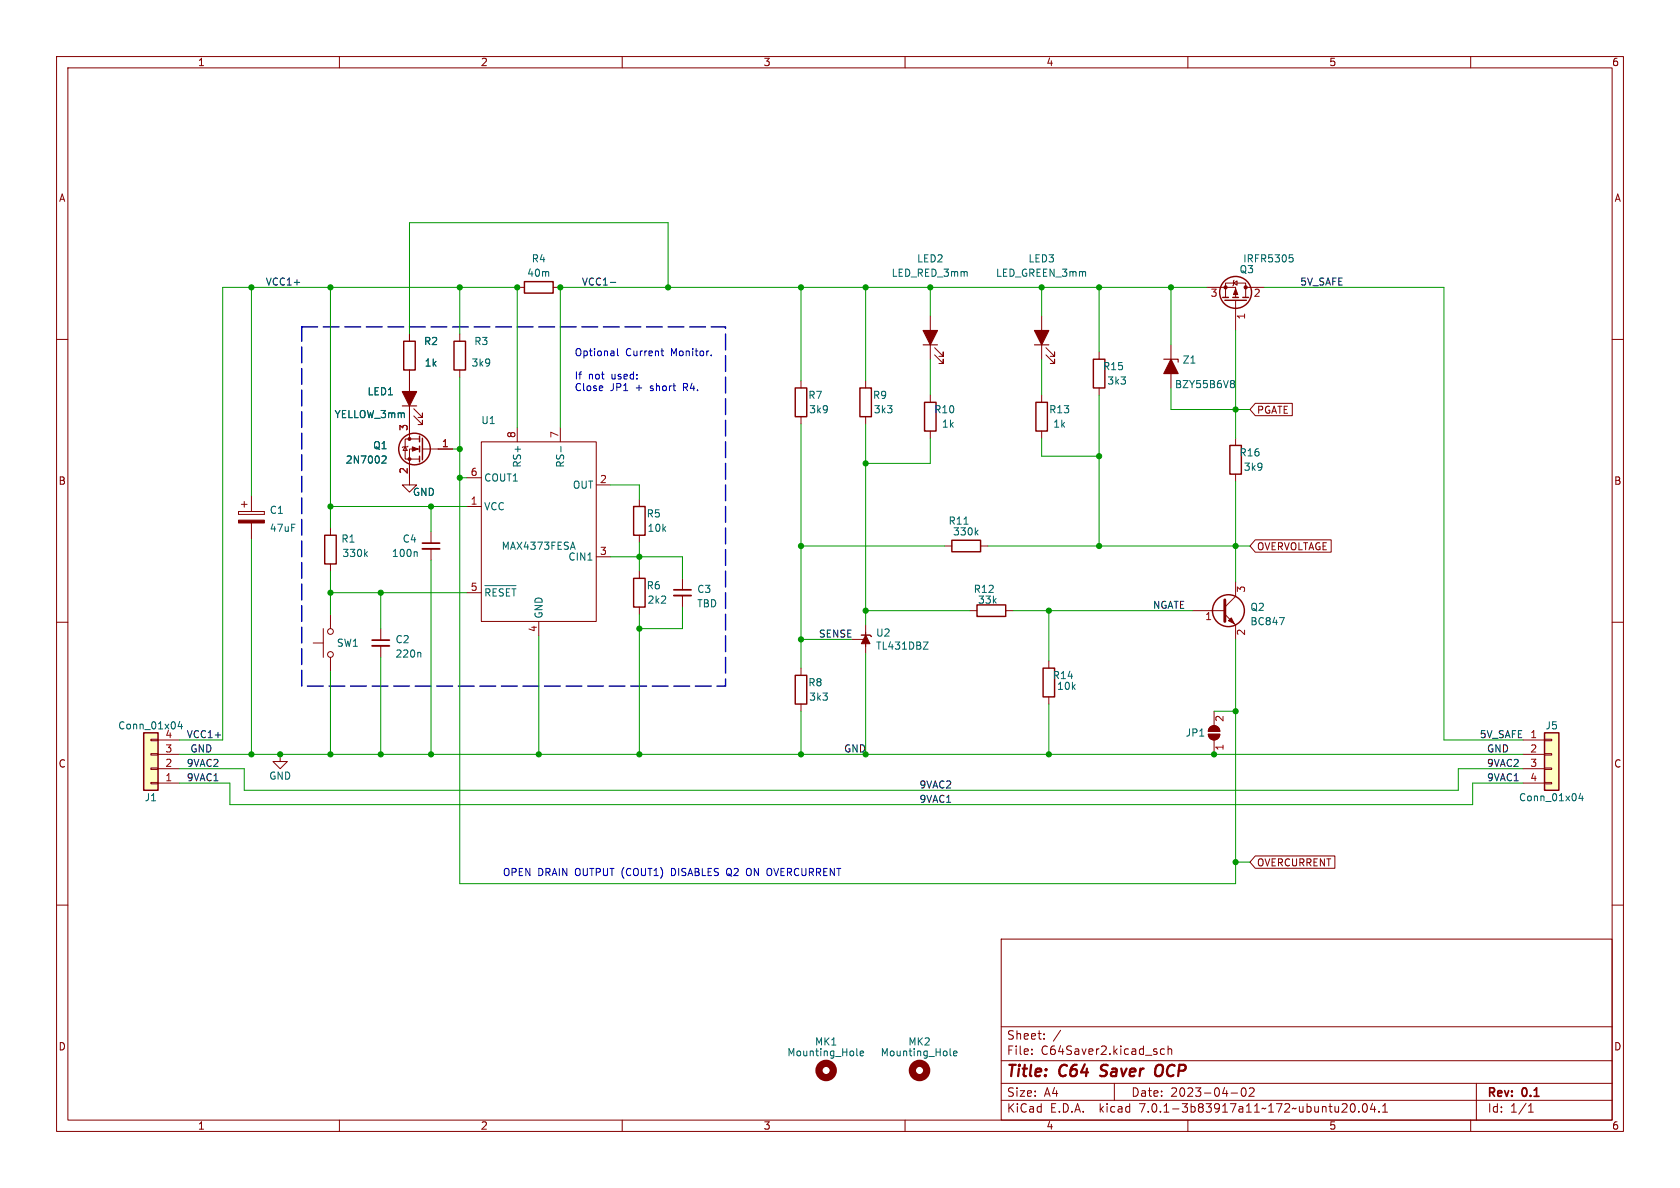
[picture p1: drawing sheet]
<svg xmlns="http://www.w3.org/2000/svg" width="297mm" height="210mm" viewBox="0 0 297 210" stroke-linecap="round" stroke-linejoin="round" font-family="sans-serif">
<g fill="none" stroke="#840000" stroke-width=".18">
<path d="M10 10h277v190h-277zM12 12h273v186h-273zM60 10v2M110 10v2M160 10v2M210 10v2M260 10v2M10 60h2M72.4 59.1v1.2M81.3 59.1v1.2M91.4 50.8h1.3M97.8 50.8h1.3"/>
<path d="M164.5 55.9v7.6M184.1 55.9v7.6M213.4 50.8h5v1.8M218.1 50l.6-.3v.7zM218.2 49.5l-.1 .2v.7l-.2 .1M218.4 53.1v.2M218.4 53.3v5.1M220.2 50.8v-.8h-3.5v2.6M220.2 50.8v1.8M220.2 50.8h3.3M285 60h2M71.6 79l.4 .6h-.8z"/>
<path d="M72.1 78.9l-.1 .1h-.8l-.1 .1M72.4 65.4v12.2M73.2 73.5l1.5 1.6v-.8v.8h-.8M73.2 72.3l1.5 1.5v-.8v.8h-.8M74.2 79.4h-1.8v6.3h1.3l-1.3 1.3-1.3-1.3h1.3M74.2 77.6h-2.6v3.6h2.6M74.7 79.4h5.3M81.3 65.4v1.3M85.1 78.1h20.3v31.8h-20.3zM91.4 75.6v2.5M99.1 75.6v2.5M141.6 67.3v1.3"/>
<path d="M141.6 73.7v1.2M153 67.3v1.3M153 73.7v1.2M164.5 69.9v1.2M164.5 76.2v1.3M165.2 62.7l1.6 1.6v-.8v.8h-.8M165.2 61.5l1.6 1.5v-.8v.8h-.8M184.1 69.9v1.2M184.1 76.2v1.3M184.9 62.7l1.5 1.6v-.8v.8h-.7M184.9 61.5l1.5 1.5v-.8v.8h-.7M194.3 62.2v1.3"/>
<path d="M194.3 68.6v1.3M207 61v7.6M218.4 77.5v1.2M221.9 71.3h6.6v2.2h-6.6l-.9-1.1zM42.2 90.4v.5zM42.2 90.9h4.5zM42.2 90.4h4.5zM42.7 89.2h1M43.2 88.6v1.1M44.4 87.6v2.8M44.4 92.5v2.8M46.7 90.4v.5z"/>
<path d="M58.4 93.3v1.3M58.4 99.7v1.3M76.2 94v2M76.2 97v2.1M82.5 89.5h2.6M82.5 84.5h2.6M105.4 85.7h2.5M105.4 98.4h2.5M113 88.3v1.2M113 94.6v1.3M167 96.5h1.3M173.4 96.5h1.2"/>
<path d="M218.4 83.8v1.3M221.9 95.4h13.4v2.2h-13.4l-.9-1.1zM10 110h2M55.4 113.7h1.7M57.1 111.1v5.1M58.4 108.6v2.5M58.4 116.2v2.5M67.3 111.1v2.1M67.3 114.2v2M82.5 104.8h2.6M95.2 109.9v2.5M113 101v1.2"/>
<path d="M113 107.3v1.3M120.6 102.2v2.1M120.6 105.3v2M141.6 118.1v1.3M150.5 113h2.5M153 111.8v2.5M153 110.5v5.1M171.4 108h1.3M177.8 108h1.3M185.4 116.8v1.3M210.8 108h5.7M216.5 108.6l1.9 1.9v2.5"/>
<path d="M218.4 102.9v2.5l-1.9 1.9M285 110h2M26.7 130.7h1.2v.2h-1.2zM26.7 133.2h1.2v.3h-1.2zM26.7 135.8h1.2v.2h-1.2zM26.7 138.3h1.2v.3h-1.2zM27.9 130.8h3.8M27.9 133.4h3.8M27.9 135.9h3.8M27.9 138.4h3.8M49.5 133.4v1.2h1.3l-1.3 1.3-1.2-1.3h1.2M141.6 124.5v1.2"/>
<path d="M185.4 123.2v1.3M213.6 129.8h2a1.02 1.02 0 0 1-1 1 1.02 1.02 0 0 1-1-1zM213.9 128.6a1.02 1.02 0 0 1 1.1-.2 1.02 1.02 0 0 1 .6 .9h-2zM214.6 125.7v2.6M214.6 130.8v2.6M269.2 130.8h3.8M269.2 133.4h3.8M269.2 135.9h3.8M269.2 138.4h3.8M273 138.3h1.3v.3h-1.3zM273 135.8h1.3v.2h-1.3zM273 133.2h1.3v.3h-1.3z"/>
<path d="M273 130.7h1.3v.2h-1.3zM10 160h2M221.9 151.3h14.1v2.2h-14.1l-.9-1.1zM285 160h2M177 166h108v32h-108zM60 198v2M110 198v2M160 198v2M177 194.5h108M177 191.5h108M177 187.5h108M177 181.5h108"/>
<path d="M182.4 186.3v.1M182.4 185.5v.1M184.6 183.6v.1M184.6 182.8v.1M197 191.5v3M205.9 185.5l-.5-.1-.3 .3v.4l.2 .2h.6M206.5 185.5l.2-.1 .4 .1v.9M206.5 184.9v1.5M210 198v2M217.6 193.2h1.2M219.6 192.4l.2-.1a.81 .81 0 0 1 .6 .6 .81 .81 0 0 1-.3 .8l-.2 .1a.81 .81 0 0 1-.6-.6 .81 .81 0 0 1 .3-.8zM220.9 192.4l.5-.1 .2 .1 .1 .3-.9 1.1h.9"/>
<path d="M237.2 196.6h.9M238.1 195.2v.5M238.9 195.2l.2-.1a.81 .81 0 0 1 .6 .6 .81 .81 0 0 1-.3 .8l-.2 .1a.81 .81 0 0 1-.6-.6 .81 .81 0 0 1 .3-.8zM240.2 196.5v.1M241.1 195.2l.1-.1a.81 .81 0 0 1 .6 .6 .81 .81 0 0 1-.3 .8l-.1 .1a.81 .81 0 0 1-.6-.6 .81 .81 0 0 1 .3-.8zM242.6 195l-.3 1.1h.9M243 195.6v1M243.8 196.5v.1M244.4 196.6h.9M244.4 195.5l.5-.4v1.5M260 198v2M261 191.5v6.5"/>
<path d="M270.2 196.6h.9M270.2 195.5l.4-.4v1.5"/>
<circle cx="58.4" cy="111.6" r=".51"/>
<circle cx="58.4" cy="115.7" r=".51"/>
</g>
<path d="M194.5 190.1l.2 .1M205.2 188.2a.77 .77 0 0 0-.9 .7l-.1 1 .4 .3h.4" fill="none" stroke="#840000" stroke-width=".4"/>
<path d="M71.1 71.8h2.6M163.2 61h2.5M182.9 61h2.5M205.7 63.5h2.6v.5" fill="none" stroke="#840000" stroke-width=".2"/>
<g fill="#840000" stroke="#840000" stroke-width=".2">
<path d="M207 63.5l1.3 2.5h-2.6z"/>
<path d="M182.9 58.4h2.5l-1.3 2.6z"/>
<path d="M163.2 58.4h2.5l-1.2 2.6z"/>
<path d="M71.1 69.2h2.6l-1.3 2.6z"/>
</g>
<g fill="none" stroke="#006464" stroke-width=".18">
<path d="M227.9 45h.7M228.1 45.5h.3l.2 .3-.1 .4-.4 .1M99.2 78.9v1M217.8 67.3h.2l.2 .2-.2 .3M217.8 67.8h.2M218 67.8l.2 .1v.4l-.2 .2h-.2M64.6 97.9l.4 .5M65 97.5l-.5 .5M67.7 80.6l.4 .1 .2 .3-.8 .9h.8M73.6 97.5l.2 .2v.7M101.3 95.8l.4 1.3M103.9 99h.8"/>
<path d="M172.5 94.1l.4 .5M172.9 93.7l-.5 .5M74.2 115.3l.2 .2v.7M85.7 103.5h5.5M86.6 104.3l-.2-.2h-.5v1.3M87.8 104.1h-.6v1.3M89 104.2l-.5-.1-.2 .2M90.1 104.1h-.6v1.3M90.5 104.1h.7M90.9 104.1v1.3M163.2 113.5h.9l-.9 1.3h.9M226.2 109.2h.8l-.5 1.2"/>
<path d="M31.8 127.5l-.3 .9h.8M32.1 128v.9M279.4 140.2l-.3 .9h.8M279.7 140.7v.9M151.5 186.6h.1M152.1 186.2l.6-.1-.1-.2-.4-.1-.1 .2v.6h.5M168 186.6h.2M168.6 186.2l.6-.1-.1-.2-.3-.1-.2 .2v.6h.5"/>
</g>
<g fill="none" stroke="#840000" stroke-width=".25">
<path d="M92.7 49.8h5.1v2h-5.1zM216.2 52.6h1M216.5 53.1h3.8M217.9 52.6h1M219.7 52.6h1M71.4 60.3h2v5.1h-2zM74.2 77.1v1M74.2 78.9v1M74.7 77.5v3.8M80.3 60.3h2v5.1h-2zM140.6 68.6h2v5.1h-2zM152 68.6h2.1v5.1h-2.1z"/>
<path d="M163.4 71.1h2.1v5.1h-2.1zM183.1 71.1h2.1v5.1h-2.1zM193.3 63.5h2v5.1h-2zM217.4 78.7h2.1v5.1h-2.1zM57.4 94.6h2v5.1h-2zM74.2 80.6v1.1M112 89.5h2v5.1h-2zM168.3 95.5h5.1v2h-5.1zM112 102.2h2v5.1h-2zM140.6 119.4h2v5.1h-2zM152.3 112.3h1.5l.3 .2M172.7 106.9h5.1v2.1h-5.1z"/>
<path d="M184.4 118.1h2v5.1h-2zM25.4 129.5h2.5v10.2h-2.5zM273 129.5h2.6v10.2h-2.6z"/>
<circle cx="218.4" cy="51.7" r="2.82"/>
<circle cx="73.3" cy="79.4" r="2.79"/>
<circle cx="217.2" cy="107.9" r="2.82"/>
</g>
<g fill="#840000" stroke="#840000" stroke-width=".18">
<path d="M218.4 51.1l.4 1h-.7z"/>
<path d="M213.6 129.8h2a1.02 1.02 0 0 1-1 1 1.02 1.02 0 0 1-1-1z"/>
<path d="M213.9 128.6a1.02 1.02 0 0 1 1.1-.2 1.02 1.02 0 0 1 .6 .9h-2z"/>
<path d="M42.2 91.9h4.5v.6h-4.5z"/>
<path d="M217.2 109.7l.5-.5 .5 1z"/>
<path d="M153 112.3l.8 1.5h-1.5z"/>
<path d="M72.9 79l1 .4-1 .4z"/>
<circle cx="216.7" cy="50.8" r=".28"/>
<circle cx="220.2" cy="50.8" r=".28"/>
<circle cx="72.4" cy="81.2" r=".25"/>
<circle cx="72.4" cy="77.6" r=".25"/>
</g>
<g fill="#ffffc2" stroke="#ffffc2" stroke-width=".18">
<path d="M273 129.5h2.6v10.2h-2.6z"/>
<path d="M25.4 129.5h2.5v10.2h-2.5z"/>
</g>
<path d="M216.5 106v3.9" fill="none" stroke="#840000" stroke-width=".51"/>
<path d="M74.7 97h3M65.8 114.2h3M119.1 105.3h3.1" fill="none" stroke="#840000" stroke-width=".33"/>
<path d="M74.7 96h3M65.8 113.2h3M119.1 104.3h3.1" fill="none" stroke="#840000" stroke-width=".3"/>
<g fill="none" stroke="#840000" stroke-width="1.3">
<circle cx="146" cy="189.2" r="1.27"/>
<circle cx="162.6" cy="189.2" r="1.27"/>
</g>
<path d="M107.9 49.9h1" fill="none" stroke="#0f0f0f" stroke-width=".18"/>
<path d="M109.2 61.6v1.1l.1 .2M116.8 62h.5M117.1 62.8l.2 .1M125.7 62.8v.1" fill="none" stroke="#0000c2" stroke-width=".18"/>
<path d="M53.3 57.8h75v63.5h-75v-63.5" fill="none" stroke="#0000c2" stroke-width=".25" stroke-dasharray="2.8 1"/>
<g fill="none" stroke="#009600" stroke-width=".18">
<path d="M44.4 50.8v36.8M58.4 50.8v42.5M81.3 50.8v8.3M118.1 50.8v-11.4h-45.7v19.7M141.6 50.8v16.5M153 50.8v16.5M164.5 50.8v5.1M184.1 50.8v5.1M194.3 50.8v11.4M207 50.8v10.2M213.4 50.8h-114.3v24.8M218.4 58.4v19.1"/>
<path d="M223.5 50.8h31.8v80h13.9M80 79.4h1.3M81.3 66.7v89.5h137.1v-43.2M91.4 75.6v-24.8h-52v80h-7.7M141.6 74.9v43.2M153 74.9v35.6M164.5 63.5v6.4M164.5 77.5v4.4h-11.5M184.1 63.5v6.4M184.1 77.5v3.1h10.2M194.3 69.9v26.6M207 68.6v3.8h14"/>
<path d="M44.4 95.3v38.1M58.4 89.5h24.1M76.2 89.5v4.5M76.2 99.1v34.3M81.3 84.5h1.2M107.9 98.4h12.7v3.8M107.9 85.7h5.1v2.6M113 95.9v5.1M141.6 96.5h25.4M174.6 96.5h46.4M218.4 85.1v17.8M58.4 101v7.6"/>
<path d="M58.4 118.7v14.7M58.4 104.8h24.1M67.3 104.8v6.3M67.3 116.2v17.2M95.2 112.4v21M113 108.6v24.8M120.6 107.3v3.8h-7.6M141.6 113h8.9M153 115.6v17.8M153 108h18.4M179.1 108h31.7M185.4 108v8.8"/>
<path d="M31.7 138.4h8.9v3.8h219.7v-3.8h8.9M31.7 135.9h11.5v3.8h214.6v-3.8h11.4M31.7 133.4h237.5M141.6 125.7v7.7M185.4 124.5v8.9M214.6 125.7h3.8M218.4 152.4h2.6"/>
</g>
<g fill="#009600" stroke="#009600" stroke-width=".18">
<circle cx="153" cy="133.4" r=".46"/>
<circle cx="141.6" cy="133.4" r=".46"/>
<circle cx="141.6" cy="113" r=".46"/>
<circle cx="141.6" cy="96.5" r=".46"/>
<circle cx="153" cy="108" r=".46"/>
<circle cx="58.4" cy="104.8" r=".46"/>
<circle cx="67.3" cy="104.8" r=".46"/>
<circle cx="58.4" cy="89.5" r=".46"/>
<circle cx="76.2" cy="133.4" r=".46"/>
<circle cx="95.2" cy="133.4" r=".46"/>
<circle cx="44.4" cy="133.4" r=".46"/>
<circle cx="81.3" cy="50.8" r=".46"/>
<circle cx="58.4" cy="50.8" r=".46"/>
<circle cx="58.4" cy="133.4" r=".46"/>
<circle cx="67.3" cy="133.4" r=".46"/>
<circle cx="49.5" cy="133.4" r=".46"/>
<circle cx="44.4" cy="50.8" r=".46"/>
<circle cx="185.4" cy="133.4" r=".46"/>
<circle cx="214.6" cy="133.4" r=".46"/>
<circle cx="218.4" cy="72.4" r=".46"/>
<circle cx="207" cy="50.8" r=".46"/>
<circle cx="194.3" cy="96.5" r=".46"/>
<circle cx="185.4" cy="108" r=".46"/>
<circle cx="218.4" cy="96.5" r=".46"/>
<circle cx="218.4" cy="125.7" r=".46"/>
<circle cx="76.2" cy="89.5" r=".46"/>
<circle cx="113" cy="133.4" r=".46"/>
<circle cx="113" cy="111.1" r=".46"/>
<circle cx="194.3" cy="80.6" r=".46"/>
<circle cx="118.1" cy="50.8" r=".46"/>
<circle cx="153" cy="50.8" r=".46"/>
<circle cx="164.5" cy="50.8" r=".46"/>
<circle cx="141.6" cy="50.8" r=".46"/>
<circle cx="194.3" cy="50.8" r=".46"/>
<circle cx="184.1" cy="50.8" r=".46"/>
<circle cx="153" cy="81.9" r=".46"/>
<circle cx="218.4" cy="152.4" r=".46"/>
<circle cx="113" cy="98.4" r=".46"/>
<circle cx="99.1" cy="50.8" r=".46"/>
<circle cx="91.4" cy="50.8" r=".46"/>
<circle cx="81.3" cy="79.4" r=".46"/>
<circle cx="81.3" cy="84.5" r=".46"/>
</g>
<g font-size="2.8" fill="#840000">
<text x="178" y="190.8">Title:</text>
<text x="187.4" y="190.8">C64</text>
<text x="195.3" y="190.8">Saver</text>
<text x="205.5" y="190.8">OCP</text>
</g>
<g font-size="2.1" fill="#840000">
<text x="178" y="183.9">Sheet:</text>
<text x="186.2" y="183.9">/</text>
<text x="178" y="186.6">File:</text>
<text x="184" y="186.6">C64Saver2.kicad_sch</text>
<text x="178" y="196.8">KiCad</text>
<text x="178" y="194">Size:</text>
<text x="184.6" y="194">A4</text>
<text x="185.7" y="196.8">E.D.A.</text>
<text x="194.4" y="196.8">kicad</text>
<text x="200" y="194">Date:</text>
<text x="201.5" y="196.8">7.0.1-3b83917a11~172~ubuntu20.04.1</text>
<text x="206.9" y="194">2023-04-02</text>
<text x="263" y="194.2">Rev:</text>
<text x="263" y="196.8">Id:</text>
<text x="267" y="196.8">1/1</text>
<text x="269.2" y="194.2">0.1</text>
</g>
<g font-size="1.8" fill="#840000">
<text x="35" y="11.8">1</text>
<text x="85" y="11.8">2</text>
<text x="135" y="11.8">3</text>
<text x="185" y="11.8">4</text>
<text x="235" y="11.8">5</text>
<text x="285" y="11.8">6</text>
<text x="10.4" y="35.8">A</text>
<text x="285.4" y="35.8">A</text>
<text x="10.3" y="85.8">B</text>
<text x="285.3" y="85.8">B</text>
<text x="10.3" y="135.8">C</text>
<text x="285.3" y="135.8">C</text>
<text x="10.3" y="185.8">D</text>
<text x="285.3" y="185.8">D</text>
<text x="35" y="199.8">1</text>
<text x="85" y="199.8">2</text>
<text x="135" y="199.8">3</text>
<text x="185" y="199.8">4</text>
<text x="235" y="199.8">5</text>
<text x="285" y="199.8">6</text>
</g>
<g font-size="1.8" fill="#006464">
<text x="93.9" y="46.5">R4</text>
<text x="162.1" y="46.5">LED2</text>
<text x="181.8" y="46.5">LED3</text>
<text x="219.7" y="46.5">IRFR5305</text>
<text x="93.1" y="49.1">40m</text>
<text x="157.6" y="49.1">LED_RED_3mm</text>
<text x="176" y="49.1">LED_GREEN_3mm</text>
<text x="219.1" y="48.5">Q3</text>
<text x="74.9" y="61.2">R2</text>
<text x="75" y="65">1k</text>
<text x="83.3" y="65">3k9</text>
<text x="83.8" y="61.2">R3</text>
<text x="194.9" y="65.6">R15</text>
<text x="209" y="64.4">Z1</text>
<text x="64.9" y="70">LED1</text>
<text x="142.8" y="70.7">R7</text>
<text x="154.3" y="70.7">R9</text>
<text x="195.7" y="68.1">3k3</text>
<text x="207.7" y="68.8">BZY55B6V8</text>
<text x="59.1" y="74.1">YELLOW_3mm</text>
<text x="85" y="75.1">U1</text>
<text x="143" y="73.2">3k9</text>
<text x="154.4" y="73.2">3k3</text>
<text x="165.1" y="73.2">R10</text>
<text x="166.5" y="75.8">1k</text>
<text x="185.4" y="73.2">R13</text>
<text x="186.1" y="75.8">1k</text>
<text x="61.1" y="82.1">2N7002</text>
<text x="65.9" y="79.6">Q1</text>
<text x="92.3" y="82.8" transform="rotate(-90 92.3 82.8)">RS+</text>
<text x="99.9" y="82.8" transform="rotate(-90 99.9 82.8)">RS-</text>
<text x="219.1" y="80.8">R16</text>
<text x="219.8" y="83.4">3k9</text>
<text x="72.9" y="87.8">GND</text>
<text x="85.6" y="85.3">COUT1</text>
<text x="101.1" y="86.6">OUT</text>
<text x="47.6" y="91">C1</text>
<text x="47.6" y="94.2">47uF</text>
<text x="85.6" y="90.4">VCC</text>
<text x="114.3" y="91.6">R5</text>
<text x="114.4" y="94.2">10k</text>
<text x="167.6" y="92.9">R11</text>
<text x="168.4" y="94.8">330k</text>
<text x="60.3" y="96.1">R1</text>
<text x="60.5" y="98.6">330k</text>
<text x="69.2" y="98.6">100n</text>
<text x="71.1" y="96.1">C4</text>
<text x="88.6" y="97.3">MAX4373FESA</text>
<text x="100.4" y="99.3">CIN1</text>
<text x="85.6" y="106.2">~{RESET}</text>
<text x="114.3" y="104.3">R6</text>
<text x="114.4" y="106.9">2k2</text>
<text x="123.2" y="105">C3</text>
<text x="123.2" y="107.5">TBD</text>
<text x="172.1" y="105">R12</text>
<text x="172.8" y="106.9">33k</text>
<text x="69.9" y="113.9">C2</text>
<text x="96.1" y="109.3" transform="rotate(-90 96.1 109.3)">GND</text>
<text x="154.8" y="112.7">U2</text>
<text x="221" y="108.1">Q2</text>
<text x="221" y="110.7">BC847</text>
<text x="59.5" y="114.5">SW1</text>
<text x="69.9" y="116.4">220n</text>
<text x="154.8" y="115">TL431DBZ</text>
<text x="142.8" y="121.5">R8</text>
<text x="143" y="124">3k3</text>
<text x="186.1" y="120.2">R14</text>
<text x="186.8" y="122.1">10k</text>
<text x="20.8" y="129.1">Conn_01x04</text>
<text x="29.2" y="130.6">4</text>
<text x="209.6" y="130.4">JP1</text>
<text x="273.2" y="129.1">J5</text>
<text x="47.5" y="138">GND</text>
<text x="25.5" y="141.8">J1</text>
<text x="268.5" y="141.8">Conn_01x04</text>
<text x="144" y="185">MK1</text>
<text x="160.5" y="185">MK2</text>
<text x="139.1" y="186.9">Mounting_Hole</text>
<text x="155.6" y="186.9">Mounting_Hole</text>
</g>
<g font-size="1.8" fill="#a90000">
<text x="214" y="52.7">3</text>
<text x="221.6" y="52.7">2</text>
<text x="220.3" y="56.5" transform="rotate(-90 220.3 56.5)">1</text>
<text x="72.1" y="76.2" transform="rotate(-90 72.1 76.2)">3</text>
<text x="91.2" y="77.5" transform="rotate(-90 91.2 77.5)">8</text>
<text x="98.8" y="77.5" transform="rotate(-90 98.8 77.5)">7</text>
<text x="72.1" y="83.9" transform="rotate(-90 72.1 83.9)">2</text>
<text x="78.1" y="79.1">1</text>
<text x="83.2" y="89.3">1</text>
<text x="83.2" y="84.2">6</text>
<text x="106" y="85.5">2</text>
<text x="106" y="98.2">3</text>
<text x="83.2" y="104.5">5</text>
<text x="220.3" y="104.8" transform="rotate(-90 220.3 104.8)">3</text>
<text x="95" y="111.8" transform="rotate(-90 95 111.8)">4</text>
<text x="213" y="109.9">1</text>
<text x="220.3" y="112.4" transform="rotate(-90 220.3 112.4)">2</text>
<text x="216.5" y="127.7" transform="rotate(-90 216.5 127.7)">2</text>
<text x="270.5" y="130.6">1</text>
<text x="29.2" y="135.6">2</text>
<text x="29.2" y="133.1">3</text>
<text x="216.5" y="132.7" transform="rotate(-90 216.5 132.7)">1</text>
<text x="270.5" y="133.1">2</text>
<text x="270.5" y="135.6">3</text>
<text x="29.2" y="138.2">1</text>
<text x="270.5" y="138.2">4</text>
</g>
<g font-size="1.8" fill="#0000c2">
<text x="101.6" y="63">Optional</text>
<text x="110.6" y="63">Current</text>
<text x="118.7" y="63">Monitor.</text>
<text x="101.6" y="67.2">If</text>
<text x="101.6" y="69.2">Close</text>
<text x="104" y="67.2">not</text>
<text x="107.9" y="69.2">JP1</text>
<text x="108.1" y="67.2">used:</text>
<text x="112.4" y="69.2">+</text>
<text x="115.1" y="69.2">short</text>
<text x="121" y="69.2">R4.</text>
<text x="88.9" y="154.9">OPEN DRAIN OUTPUT (COUT1)</text>
<text x="118.9" y="154.9">DISABLES</text>
<text x="128.8" y="154.9">Q2</text>
<text x="132.5" y="154.9">ON OVERCURRENT</text>
</g>
<g font-size="1.8" fill="#0f0f0f">
<text x="33.7" y="133.1">GND</text>
<text x="149.2" y="133.1">GND</text>
<text x="262.9" y="133.1">GND</text>
</g>
<g font-size="1.7" fill="#0f0f0f">
<text x="47" y="50.5">VCC1+</text>
<text x="102.9" y="50.5">VCC1-</text>
<text x="229.9" y="50.5">5V_SAFE</text>
<text x="203.8" y="107.7">NGATE</text>
<text x="144.8" y="112.8">SENSE</text>
<text x="33" y="130.6">VCC1+</text>
<text x="261.6" y="130.6">5V_SAFE</text>
<text x="33" y="135.6">9VAC2</text>
<text x="262.9" y="135.6">9VAC2</text>
<text x="33" y="138.2">9VAC1</text>
<text x="162.6" y="139.4">9VAC2</text>
<text x="162.6" y="142">9VAC1</text>
<text x="262.9" y="138.2">9VAC1</text>
</g>
<g font-size="1.7" fill="#840000">
<text x="222.2" y="73.3">PGATE</text>
<text x="222.2" y="97.4">OVERVOLTAGE</text>
<text x="222.2" y="153.3">OVERCURRENT</text>
</g>
</svg>
